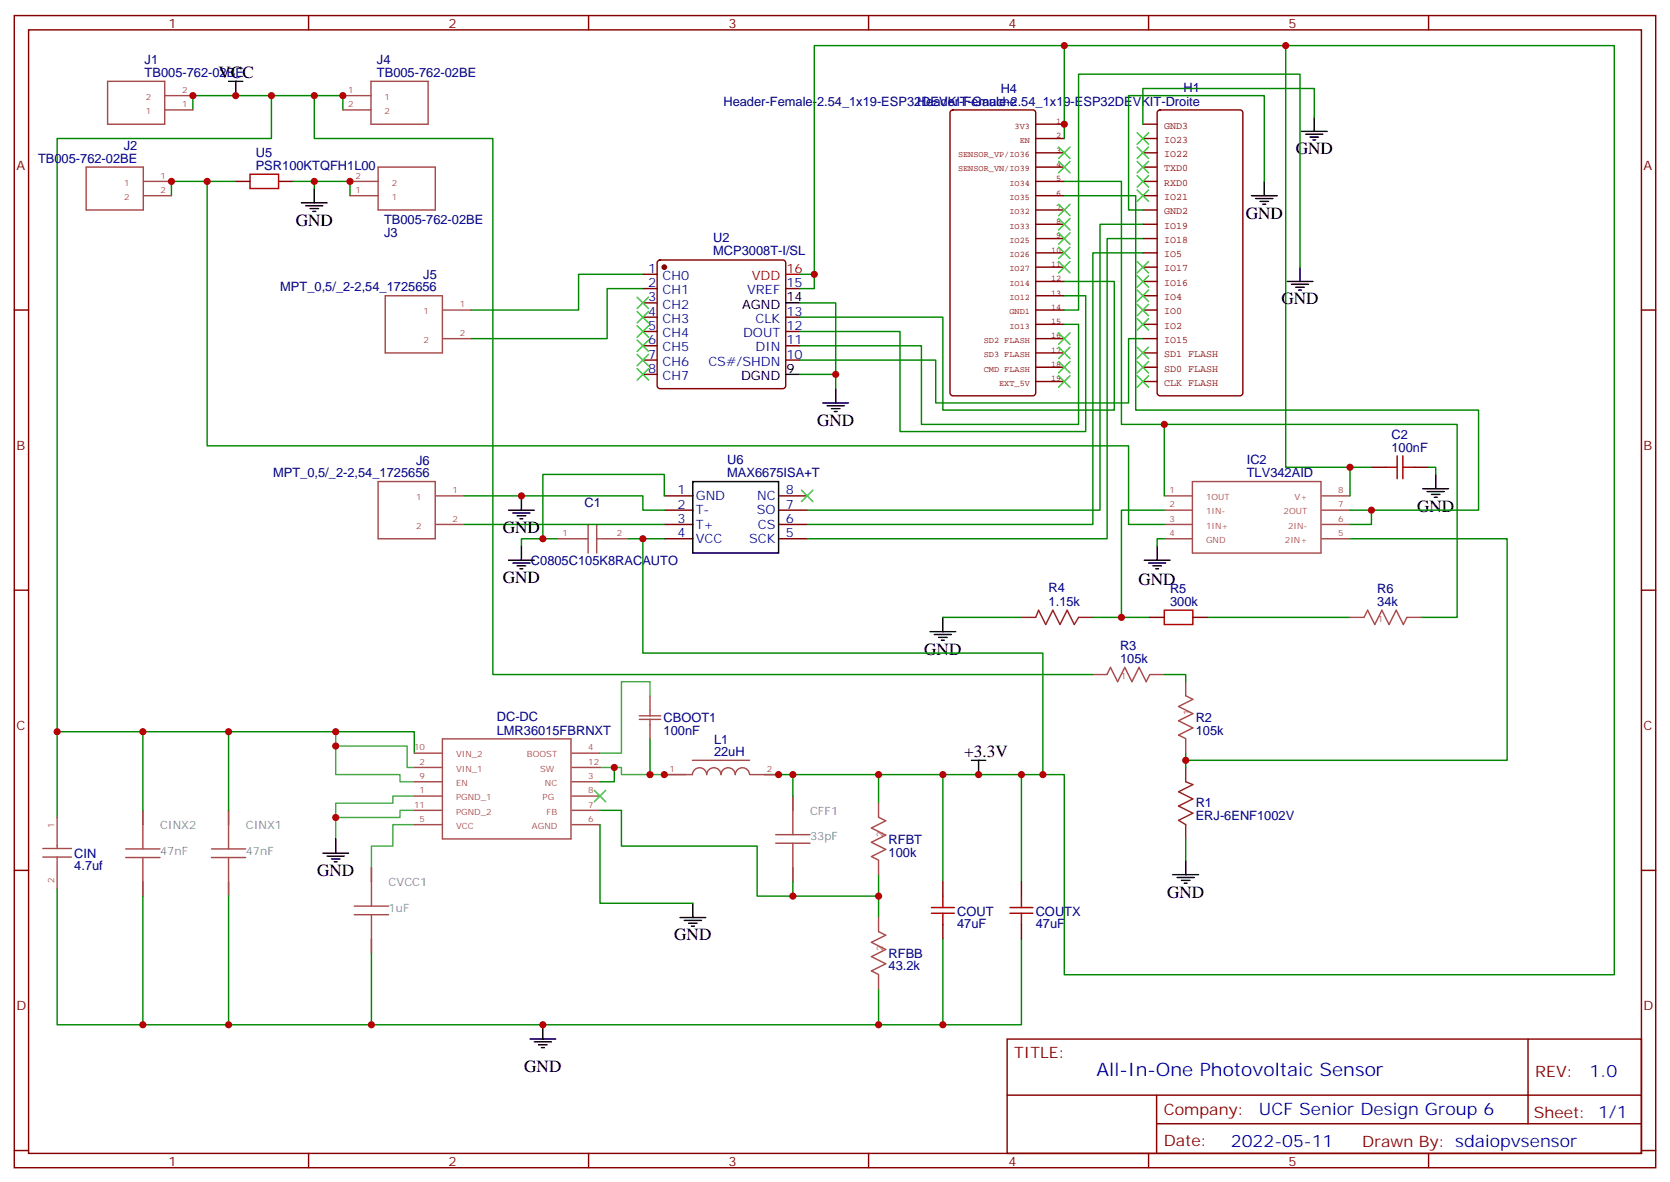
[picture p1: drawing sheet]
<svg xmlns="http://www.w3.org/2000/svg" width="412mm" height="292mm" viewBox="0 0 412 292" stroke-linecap="round" stroke-linejoin="round" font-family="sans-serif">
<g fill="none" stroke="#870000" stroke-width=".35">
<path d="M3.5 3.8h405.4v284.4h-405.4zM7.1 7.4h398.2v277.3h-398.2zM76.2 3.8v3.6M145.3 3.8v3.6M214.5 3.8v3.6M283.6 3.8v3.6M352.8 3.8v3.6M234.8 27.3l.5-.2h19.8a.71 .71 0 0 1 .7 .7v69.2a.76 .76 0 0 1-.7 .7h-19.8a.76 .76 0 0 1-.7-.7v-69.2zM286 27.3l.5-.2h19.7a.71 .71 0 0 1 .7 .7v69.2a.76 .76 0 0 1-.7 .7h-19.7a.76 .76 0 0 1-.7-.7v-69.2zM58.2 44.8h3.5M68.8 44.8h3.5M3.5 76.5h3.6"/>
<path d="M158.7 67.7h3.6M158.7 71.2h3.6M158.7 74.8h3.6M158.7 78.3h3.6M162.5 64.4l.5-.2h30.3a.71 .71 0 0 1 .7 .7v30.3a.76 .76 0 0 1-.7 .7h-30.3a.76 .76 0 0 1-.7-.7v-30.3zM194 71.2h3.6M194 78.3h3.6M405.3 76.5h3.6M158.7 81.8h3.6M158.7 85.3h3.6M158.7 88.9h3.6M158.7 92.4h3.6"/>
<path d="M194 81.8h3.6M194 85.3h3.6M194 88.9h3.6M338.7 115.3h3.5M349.2 115.3h3.6M164 122.4h7.1M164 125.9h7.1M164 129.4h7.1M164 133h7.1M192.3 122.4h7M192.3 125.9h7M192.3 129.4h7"/>
<path d="M192.3 133h7M3.5 145.7h3.6M284 152.4h3.5M294.6 152.4h3.5M405.3 145.7h3.6M3.5 214.8h3.6M232.8 217.6v3.6M252.2 217.6v3.6M405.3 214.8h3.6M232.8 228.2v3.5M252.2 228.2v3.5M248.7 256.4h156.6v28.3h-156.6z"/>
<path d="M377.3 256.5v20.8M248.7 270.3h156.5M285.6 277.3h119.6M285.6 270.3v14.1M3.5 284h3.6M76.2 284.7v3.5M145.3 284.7v3.5M214.5 284.7v3.5M283.6 284.7v3.5M352.8 284.7v3.5M405.3 284h3.6"/>
</g>
<g fill="none" stroke="#a64a4a" stroke-width=".35">
<path d="M26.6 20.1h14.1v10.6h-14.1zM40.7 27.1h6.9M40.7 23.6h6.9M84.7 27.1h6.9M84.7 23.6h6.9M91.6 20.1h14.1v10.6h-14.1zM21.3 41.2h14.1v10.6h-14.1zM35.4 44.8h6.9M35.4 48.3h6.9M86.4 44.8h7M86.4 48.3h7M93.4 41.2h14.1v10.6h-14.1z"/>
<path d="M95.1 73h14.1v14.1h-14.1zM109.5 76.5h6.9M109.5 83.6h6.9M93.4 118.9h14.1v14.1h-14.1zM294.5 118.9h31.7v17.6h-31.7zM107.7 122.4h7M107.7 129.4h7M137.6 133h7.6M145.2 129.4v7.1M147.4 133h.7M147.4 129.4v7.1M148.3 133h6.9"/>
<path d="M287.5 133h7M287.5 122.4h7M287.5 129.4h7M287.5 125.9h7M326.4 133h7M326.4 122.4h7M326.4 129.4h7M326.4 125.9h7M333.4 152.4h3.4l.9-1.8 1.8 3.5 1.8-3.5 1.7 3.5 1.8-3.5 1.7 3.5 .9-1.7M347.5 152.4h3.5M157.9 176.7h5.3M157.9 177.5h5.3"/>
<path d="M160.5 171.8v3.4M160.5 175.4v1.3M160.5 177.5v4.9M269.9 166.5h3.4l.9-1.8 1.8 3.5 1.8-3.5 1.7 3.5 1.8-3.5 1.7 3.5 .9-1.7M284 166.5h3.5M292.8 168.2v3.5l1.8 .9-3.6 1.8 3.6 1.7-3.6 1.8 3.6 1.7-3.6 1.8 1.8 .9M35.3 200v9.5M56.4 200v9.5M102.3 185.9h6.9M102.3 189.4h6.9M102.3 192.9h6.9M102.3 196.5h6.9"/>
<path d="M102.3 200h6.9M109.3 182.4h31.7v24.6h-31.7zM141.2 185.9h7M141.2 189.4h7M141.2 192.9h7M141.2 196.5h7M141.2 200h7M164 191.2h7a1.77 1.77 0 0 1 1.8-1.7 1.77 1.77 0 0 1 1.7 1.7 1.77 1.77 0 0 1 1.8-1.7 1.77 1.77 0 0 1 1.7 1.7 1.76 1.76 0 0 1 1.8-1.7 1.76 1.76 0 0 1 1.8 1.7 1.77 1.77 0 0 1 1.7-1.7 1.77 1.77 0 0 1 1.8 1.7M171 187.6h14.1M185.3 191.2h7M195.8 196.5v9.5M217 198.2v3.5l1.7 .9-3.5 1.7 3.5 1.8-3.5 1.8 3.5 1.7-3.5 1.8 1.8 .9"/>
<path d="M292.8 182.4v3.5M10.6 209.4h7M10.6 211.5h7M14.1 201.8v7.6M14.1 211.5v.7M14.1 212.4v7M31 209.5h8.5M31 211.6h8.5M35.3 211.6v9.6M52.2 209.5h8.5M52.2 211.6h8.5M56.4 211.6v9.6"/>
<path d="M91.7 214.1v9.5M102.3 203.5h6.9M141.2 203.5h7M191.6 206h8.4M191.6 208.1h8.4M195.8 208.1v9.5M217 212.4v3.5M87.5 223.6h8.5M87.5 225.7h8.5M91.7 225.7v9.6M217 226.4v3.5l1.7 .9-3.5 1.8 3.5 1.7-3.5 1.8 3.5 1.8-3.5 1.7 1.8 .9M217 240.6v3.5"/>
</g>
<circle cx="164" cy="65.9" r=".53" fill="#870000" stroke="#870000" stroke-width=".35"/>
<g fill="none" stroke="#000" stroke-width=".35">
<path d="M56.4 20.1h3.6M58.2 20.1v3.5M321.4 32.4h6.3M322.4 33.1h4.3M323.5 33.8h2.1M324.2 34.5h.7M324.6 28.9v3.5M74.4 50.1h6.4M75.5 50.8h4.2M76.6 51.5h2.1M77.3 52.2h.7M77.6 46.5v3.6"/>
<path d="M309 48.3h6.4M310.1 49h4.2M311.1 49.7h2.2M311.9 50.4h.7M312.2 44.8v3.5M194 74.8h3.6M317.9 69.5h6.3M318.9 70.2h4.2M320 70.9h2.1M320.7 71.6h.7M321 65.9v3.6M194 92.4h3.6"/>
<path d="M203.2 99.4h6.3M206.4 95.9v3.5M171.1 118.9h21.2v17.6h-21.2zM204.3 100.2h4.2M205.3 100.9h2.1M206 101.6h.7M354.5 117.1v3.5M125.6 138.3h6.3M125.6 125.9h6.3M126.6 139h4.3M126.6 126.6h4.3M127.7 139.7h2.1"/>
<path d="M127.7 127.3h2.1M128.4 128h.7M128.8 122.4v3.5M128.8 134.7v3.6M282.6 138.3h6.3M283.6 139h4.3M284.7 139.7h2.1M285.8 134.7v3.6M351.4 120.6h6.3M352.4 121.3h4.3M353.5 122h2.1M354.2 122.7h.7"/>
<path d="M128.4 140.4h.7M229.7 155.9h6.3M230.7 156.6h4.2M231.8 157.3h2.1M232.5 158h.7M232.8 152.4v3.5M285.4 140.4h.7M239.9 187.6h3.5M241.7 187.6v3.6M79.7 210.6h6.4M80.8 211.3h4.2M81.8 212h2.2"/>
<path d="M82.5 212.7h.8M82.9 207v3.6M289.6 215.9h6.4M290.7 216.6h4.2M291.7 217.3h2.2M292.5 218h.7M292.8 212.3v3.6M167.9 226.4h6.4M169 227.2h4.2M170 227.9h2.2M170.7 228.6h.7M171.1 222.9v3.5"/>
<path d="M130.9 256.4h6.3M131.9 257.1h4.3M133 257.8h2.1M133.7 258.6h.7M134.1 252.9v3.5"/>
</g>
<path d="M194 67.7h3.6" fill="none" stroke="#f00" stroke-width=".35"/>
<path d="M160.5 171.8v-3.6h-7v17.7h-5.3M82.9 180.6v10.6h15.9v1.7h3.5M82.9 184.1h17.6v5.3h1.8M102.3 200h-3.5v1.8h-15.9M102.3 196.5h-5.3v1.7h-14.1v8.8M148.2 189.4h5.3v1.8h15.8M102.3 203.5h-5.3v5.3h-5.3v5.3" fill="none" stroke="#4aa64a" stroke-width=".35"/>
<g fill="none" stroke="#008700" stroke-width=".35">
<path d="M262.8 11.3h-61.7v56.4M317.5 11.3v104h15.9M47.6 27.1v-3.5h37.1v3.5M67 23.6v10.6h-52.9v146.4M77.6 23.6v10.6h44.1v132.3h148.2M262.8 34.2v-22.9h135.8v229.3h-135.8v-49.4h-10.6M324.6 28.9v-7.1h-42.4v8.9M51.2 44.8v65.2h227.5v19.4h8.8M58.2 44.8h-15.9v3.5M72.3 44.8h14.1v3.5M77.6 44.8v1.7M262.8 44.8h14.1v59.9h82.9v47.7h-8.8"/>
<path d="M262.8 48.3h17.7v52.9h84.6v24.7h-26.4M282.2 58.9h-8.8v74.1h-74.1M282.2 55.4h-10.6v70.5h-72.3M312.2 44.8v-21.2h-33.5v28.2h3.5M158.7 67.7h-15.8v8.8h-26.5M158.7 71.2h-8.8v12.4h-33.5M197.6 74.8h8.8v17.6h-8.8M197.6 67.7h3.5v3.5h-3.5M262.8 73h5.3v33.5h-45.9v-24.7h-24.6M262.8 69.5h12.4v31.7h-42.4v-22.9h-35.2M282.2 62.4h-12.3v67h-70.6M321 65.9v-47.6h-54.7v58.2h-3.5"/>
<path d="M206.4 92.4v3.5M262.8 80h3.5v24.7h-38.8v-19.4h-29.9M282.2 83.6h-3.5v15.8h-47.6v-10.5h-33.5M287.5 104.7v17.7M338.7 115.3h-5.3v7.1M352.8 115.3h1.7v1.8M114.7 122.4h44v3.5h5.3M114.7 129.4h49.3M137.6 133h-8.8v1.7M155.2 133h8.8M158.7 133v28.2h98.8v30M164 122.4v-5.3h-29.9v15.9"/>
<path d="M287.5 133h-1.7v1.7M287.5 125.9h-10.6v26.5M333.4 133h38.8v54.6h-79.4M333.4 125.9h5.3v3.5h-5.3M232.8 152.4h19.4M269.9 152.4h14.1M298.1 152.4h35.3M287.5 166.5h5.3v1.7M35.3 180.6h-21.2v21.2M56.4 180.6h-21.1v19.4M102.3 185.9v-5.3h-45.9v19.4M148.2 200h5.3v8.8h33.5v12.4h30"/>
<path d="M151.7 189.4v3.5h-3.5M160.5 182.4v8.8M188.7 191.2h7.1v5.3M195.8 191.2h21.2v7M217 191.2h15.8v26.4M232.8 191.2h19.4v26.4M292.8 185.9v3.5M14.1 219.4v33.5h21.2M148.2 203.5v19.4h22.9M195.8 217.6v3.6M217 215.9v10.5M292.8 207v5.3"/>
<path d="M35.3 221.2v31.7h21.1M56.4 221.2v31.7h35.3M91.7 235.3v17.6h125.3v-8.8M232.8 231.7v21.2h-15.8M252.2 231.7v21.2h-19.4"/>
</g>
<g fill="none" stroke="#a10000" stroke-width=".35">
<path d="M61.7 43h7.1v3.5h-7.1zM342.2 115.3h2.8M345 112.5v5.6M346.4 112.5v5.6M346.4 115.3h2.8M287.5 150.6h7.1v3.5h-7.1zM230 224h5.7M230 225.4h5.7M232.8 221.2v2.8M232.8 225.4v2.8M249.4 224h5.7M249.4 225.4h5.7"/>
<path d="M252.2 221.2v2.8M252.2 225.4v2.8"/>
</g>
<g fill="none" stroke="#850000" stroke-width=".35">
<path d="M255.8 30.7h7M255.8 34.2h7M255.8 37.7h7M282.2 30.7h3.6M282.2 34.2h3.6M282.2 37.7h3.6M255.8 41.2h7M255.8 44.8h7M255.8 48.3h7M255.8 51.8h7M255.8 55.4h7M255.8 58.9h7"/>
<path d="M282.2 41.2h3.6M282.2 44.8h3.6M282.2 48.3h3.6M282.2 51.8h3.6M282.2 55.4h3.6M282.2 58.9h3.6M255.8 62.4h7M255.8 65.9h7M255.8 69.5h7M255.8 73h7M255.8 76.5h7M282.2 62.4h3.6"/>
<path d="M282.2 65.9h3.6M282.2 69.5h3.6M282.2 73h3.6M282.2 76.5h3.6M255.8 80h7M255.8 83.6h7M255.8 87.1h7M255.8 90.6h7M255.8 94.2h7M282.2 80h3.6M282.2 83.6h3.6M282.2 87.1h3.6"/>
<path d="M282.2 90.6h3.6M282.2 94.2h3.6"/>
</g>
<path d="M252.2 152.4h3.6l.7-1.8 1.7 3.5 1.8-3.5 1.8 3.5 1.7-3.5 1.8 3.5 1-1.7h3.6M292.8 189.4v3.5l1.8 .7-3.6 1.8 3.6 1.8-3.6 1.7 3.6 1.8-3.6 1.8 1.8 1v3.5" fill="none" stroke="#8c2424" stroke-width=".35"/>
<g fill="none" stroke="#3c3" stroke-width=".35">
<path d="M261.4 36.3l2.8 2.8M261.4 39.8l2.8 2.9M264.2 36.3l-2.8 2.8M264.2 39.8l-2.8 2.9M280.8 32.8l2.8 2.8M280.8 36.3l2.8 2.8M280.8 39.8l2.8 2.9M283.6 32.8l-2.8 2.8M283.6 36.3l-2.8 2.8M283.6 39.8l-2.8 2.9M261.4 50.4l2.8 2.8M261.4 53.9l2.8 2.9"/>
<path d="M261.4 57.5l2.8 2.8M264.2 50.4l-2.8 2.8M264.2 53.9l-2.8 2.9M264.2 57.5l-2.8 2.8M280.8 43.4l2.8 2.8M280.8 46.9l2.8 2.8M283.6 43.4l-2.8 2.8M283.6 46.9l-2.8 2.8M157.3 73.3l2.9 2.9M157.3 76.9l2.9 2.8M160.2 73.3l-2.9 2.9M160.2 76.9l-2.9 2.8"/>
<path d="M261.4 61l2.8 2.8M261.4 64.5l2.8 2.8M264.2 61l-2.8 2.8M264.2 64.5l-2.8 2.8M280.8 64.5l2.8 2.8M280.8 68.1l2.8 2.8M280.8 71.6l2.8 2.8M280.8 75.1l2.8 2.8M280.8 78.6l2.8 2.9M283.6 64.5l-2.8 2.8M283.6 68.1l-2.8 2.8M283.6 71.6l-2.8 2.8"/>
<path d="M283.6 75.1l-2.8 2.8M283.6 78.6l-2.8 2.9M157.3 80.4l2.9 2.8M157.3 83.9l2.9 2.8M157.3 87.5l2.9 2.8M157.3 91l2.9 2.8M160.2 80.4l-2.9 2.8M160.2 83.9l-2.9 2.8M160.2 87.5l-2.9 2.8M160.2 91l-2.9 2.8M261.4 82.2l2.8 2.8M261.4 85.7l2.8 2.8"/>
<path d="M261.4 89.2l2.8 2.8M261.4 92.7l2.8 2.9M264.2 82.2l-2.8 2.8M264.2 85.7l-2.8 2.8M264.2 89.2l-2.8 2.8M264.2 92.7l-2.8 2.9M280.8 85.7l2.8 2.8M280.8 89.2l2.8 2.8M280.8 92.7l2.8 2.9M283.6 85.7l-2.8 2.8M283.6 89.2l-2.8 2.8M283.6 92.7l-2.8 2.9"/>
<path d="M197.9 121l2.8 2.8M200.7 121l-2.8 2.8M146.8 195.1l2.8 2.8M149.6 195.1l-2.8 2.8"/>
</g>
<g fill="#c00">
<circle cx="195.8" cy="191.2" r=".88"/>
<circle cx="217" cy="191.2" r=".88"/>
<circle cx="232.8" cy="191.2" r=".88"/>
<circle cx="35.3" cy="180.6" r=".88"/>
<circle cx="217" cy="252.9" r=".88"/>
<circle cx="232.8" cy="252.9" r=".88"/>
<circle cx="91.7" cy="252.9" r=".88"/>
<circle cx="56.4" cy="252.9" r=".88"/>
<circle cx="292.8" cy="187.6" r=".88"/>
<circle cx="206.4" cy="92.4" r=".88"/>
<circle cx="252.2" cy="191.2" r=".88"/>
<circle cx="158.8" cy="133" r=".88"/>
<circle cx="257.5" cy="191.2" r=".88"/>
<circle cx="262.8" cy="11.3" r=".88"/>
<circle cx="201.1" cy="67.7" r=".88"/>
<circle cx="317.5" cy="11.3" r=".88"/>
<circle cx="77.6" cy="44.8" r=".88"/>
<circle cx="14.1" cy="180.6" r=".88"/>
<circle cx="262.8" cy="30.7" r=".88"/>
<circle cx="134.1" cy="252.9" r=".88"/>
<circle cx="192.3" cy="191.2" r=".88"/>
<circle cx="82.9" cy="201.8" r=".88"/>
<circle cx="164" cy="191.2" r=".88"/>
<circle cx="160.5" cy="191.2" r=".88"/>
<circle cx="56.4" cy="180.6" r=".88"/>
<circle cx="82.9" cy="184.1" r=".88"/>
<circle cx="82.9" cy="180.6" r=".88"/>
<circle cx="195.8" cy="221.2" r=".88"/>
<circle cx="217" cy="221.2" r=".88"/>
<circle cx="287.5" cy="104.7" r=".88"/>
<circle cx="333.4" cy="115.3" r=".88"/>
<circle cx="151.7" cy="189.4" r=".88"/>
<circle cx="338.7" cy="125.9" r=".88"/>
<circle cx="42.3" cy="44.8" r=".88"/>
<circle cx="86.4" cy="44.8" r=".88"/>
<circle cx="84.7" cy="23.6" r=".88"/>
<circle cx="47.6" cy="23.6" r=".88"/>
<circle cx="35.3" cy="252.9" r=".88"/>
<circle cx="77.6" cy="23.6" r=".88"/>
<circle cx="67" cy="23.6" r=".88"/>
<circle cx="58.2" cy="23.6" r=".88"/>
<circle cx="241.7" cy="191.2" r=".88"/>
<circle cx="134.1" cy="133" r=".88"/>
<circle cx="128.8" cy="122.4" r=".88"/>
<circle cx="276.9" cy="152.4" r=".88"/>
<circle cx="51.2" cy="44.8" r=".88"/>
</g>
<text font-size="4.6" fill="#00f" x="270.8" y="265.5">All-In-One Photovoltaic Sensor</text>
<g font-size="4.2">
<text x="54" y="19.4">VCC</text>
<text x="320" y="38.1">GND</text>
<text x="307.6" y="53.9">GND</text>
<text x="73" y="55.7">GND</text>
<text x="316.4" y="75.1">GND</text>
<text x="201.8" y="105.1">GND</text>
<text x="124.2" y="131.6">GND</text>
<text x="350" y="126.3">GND</text>
<text x="124.2" y="143.9">GND</text>
<text x="281.2" y="144.4">GND</text>
<text x="228.2" y="161.5">GND</text>
<text x="238.1" y="186.9">+3.3V</text>
<text x="78.3" y="216.2">GND</text>
<text x="288.2" y="221.5">GND</text>
<text x="166.5" y="232.1">GND</text>
<text x="129.5" y="264.7">GND</text>
</g>
<g font-size="4.2" fill="#00f">
<text x="392.5" y="265.7">1.0</text>
<text x="310.9" y="275.3">UCF Senior Design Group 6</text>
<text x="304" y="283.1">2022-05-11</text>
</g>
<g font-size="3.9" fill="#800">
<text x="250.5" y="261">TITLE:</text>
<text x="379.1" y="265.7">REV:</text>
<text x="287.4" y="275.2">Company:</text>
<text x="378.7" y="275.8">Sheet: 1/1</text>
<text x="287.4" y="282.9">Date:</text>
<text x="336.4" y="283">Drawn By: sdaiopvsensor</text>
</g>
<g font-size="3.2" fill="#800">
<text x="41.6" y="6.8">1</text>
<text x="110.8" y="6.8">2</text>
<text x="179.9" y="6.8">3</text>
<text x="249.1" y="6.8">4</text>
<text x="318.2" y="6.8">5</text>
<text x="4.1" y="41.9">A</text>
<text x="405.9" y="41.9">A</text>
<text x="4.1" y="111.1">B</text>
<text x="405.9" y="111.1">B</text>
<text x="4.1" y="180.2">C</text>
<text x="405.9" y="180.2">C</text>
<text x="4.1" y="249.4">D</text>
<text x="405.9" y="249.4">D</text>
<text x="41.6" y="287.7">1</text>
<text x="110.8" y="287.7">2</text>
<text x="179.9" y="287.7">3</text>
<text x="249.1" y="287.7">4</text>
<text x="318.2" y="287.7">5</text>
</g>
<g font-size="3.2" fill="#000080">
<text x="35.7" y="15.8">J1</text>
<text x="93.1" y="15.8">J4</text>
<text x="35.7" y="19">TB005-762-02BE</text>
<text x="93.1" y="19">TB005-762-02BE</text>
<text x="247.1" y="22.9">H4</text>
<text x="292.3" y="22.7">H1</text>
<text x="178.6" y="26.1">Header-Female-2.54_1x19-ESP32DEVKIT-Gauche</text>
<text x="226.5" y="26.1">Header-Female-2.54_1x19-ESP32DEVKIT-Droite</text>
<text x="9.4" y="40.2">TB005-762-02BE</text>
<text x="30.6" y="37">J2</text>
<text x="63.2" y="41.9">PSR100KTQFH1L00</text>
<text x="63.2" y="38.8">U5</text>
<text x="94.8" y="55.4">TB005-762-02BE</text>
<text x="94.8" y="58.6">J3</text>
<text x="176.1" y="59.8">U2</text>
<text x="176.1" y="62.9">MCP3008T-I/SL</text>
<text x="69.2" y="71.9">MPT_0,5/_2-2,54_1725656</text>
<text x="104.5" y="68.8">J5</text>
<text x="343.6" y="111.4">100nF</text>
<text x="343.6" y="108.3">C2</text>
<text x="67.5" y="117.8">MPT_0,5/_2-2,54_1725656</text>
<text x="102.8" y="114.7">J6</text>
<text x="179.6" y="117.6">MAX6675ISA+T</text>
<text x="179.6" y="114.5">U6</text>
<text x="307.9" y="117.8">TLV342AID</text>
<text x="307.9" y="114.5">IC2</text>
<text x="144.3" y="125.2">C1</text>
<text x="131.1" y="139.4">C0805C105K8RACAUTO</text>
<text x="258.9" y="149.5">1.15k</text>
<text x="258.9" y="146.2">R4</text>
<text x="288.9" y="149.5">300k</text>
<text x="288.9" y="146.4">R5</text>
<text x="340.1" y="149.5">34k</text>
<text x="340.1" y="146.4">R6</text>
<text x="276.6" y="160.5">R3</text>
<text x="276.6" y="163.7">105k</text>
<text x="122.7" y="178">DC-DC</text>
<text x="163.9" y="178.2">CBOOT1</text>
<text x="295.3" y="178.2">R2</text>
<text x="122.7" y="181.3">LMR36015FBRNXT</text>
<text x="163.9" y="181.5">100nF</text>
<text x="176.3" y="183.6">L1</text>
<text x="295.3" y="181.5">105k</text>
<text x="176.3" y="186.6">22uH</text>
<text x="295.3" y="202.5">ERJ-6ENF1002V</text>
<text x="295.3" y="199.3">R1</text>
<text x="219.4" y="208.2">RFBT</text>
<text x="18.3" y="214.8">4.7uf</text>
<text x="18.3" y="211.6">CIN</text>
<text x="219.4" y="211.5">100k</text>
<text x="236.4" y="226">COUT</text>
<text x="255.8" y="226">COUTX</text>
<text x="236.4" y="229">47uF</text>
<text x="255.8" y="229">47uF</text>
<text x="219.4" y="239.5">43.2k</text>
<text x="219.4" y="236.3">RFBB</text>
</g>
<g font-size="3.2" fill="#00f">
<text x="160.1" y="67.3">1</text>
<text x="160.1" y="70.9">2</text>
<text x="163.6" y="69.1">CH0</text>
<text x="194.2" y="70.9">15</text>
<text x="160.1" y="74.4">3</text>
<text x="160.1" y="77.9">4</text>
<text x="163.6" y="72.6">CH1</text>
<text x="163.6" y="76.2">CH2</text>
<text x="184.5" y="72.6">VREF</text>
<text x="194.2" y="77.9">13</text>
<text x="160.1" y="81.5">5</text>
<text x="163.6" y="79.7">CH3</text>
<text x="163.6" y="83.2">CH4</text>
<text x="183.5" y="83.2">DOUT</text>
<text x="186.5" y="79.7">CLK</text>
<text x="194.2" y="81.5">12</text>
<text x="160.1" y="85">6</text>
<text x="160.1" y="88.5">7</text>
<text x="163.6" y="86.7">CH5</text>
<text x="186.6" y="86.7">DIN</text>
<text x="194.2" y="88.5">10</text>
<text x="194.2" y="85">11</text>
<text x="160.1" y="92">8</text>
<text x="163.6" y="90.3">CH6</text>
<text x="163.6" y="93.8">CH7</text>
<text x="174.9" y="90.3">CS#/SHDN</text>
<text x="167.3" y="122">1</text>
<text x="167.3" y="125.6">2</text>
<text x="171.8" y="123.4">GND</text>
<text x="187" y="123.4">NC</text>
<text x="194" y="125.6">7</text>
<text x="194" y="122">8</text>
<text x="167.3" y="129.1">3</text>
<text x="171.8" y="127">T-</text>
<text x="171.8" y="130.5">T+</text>
<text x="186.9" y="127">SO</text>
<text x="187.2" y="130.5">CS</text>
<text x="194" y="129.1">6</text>
<text x="167.3" y="132.6">4</text>
<text x="171.8" y="134">VCC</text>
<text x="185" y="134">SCK</text>
<text x="194" y="132.6">5</text>
</g>
<g font-size="3.2" fill="#f00">
<text x="185.7" y="69.1">VDD</text>
<text x="194.2" y="67.3">16</text>
</g>
<g font-size="3.2">
<text x="183.3" y="76.2">AGND</text>
<text x="194.2" y="74.4">14</text>
<text x="183" y="93.8">DGND</text>
<text x="194.2" y="92">9</text>
</g>
<g font-size="2.8" fill="#838383">
<text x="200" y="201">CFF1</text>
<text x="39.5" y="204.6">CINX2</text>
<text x="60.7" y="204.6">CINX1</text>
<text x="200" y="207.4">33pF</text>
<text x="39.5" y="210.9">47nF</text>
<text x="60.7" y="210.9">47nF</text>
<text x="96" y="218.7">CVCC1</text>
<text x="96" y="225">1uF</text>
</g>
<g font-size="2.5" fill="#840000">
<text x="287.5" y="31.7">GND3</text>
<text x="287.5" y="35.2">IO23</text>
<text x="287.5" y="38.8">IO22</text>
<text x="287.5" y="42.3">TXD0</text>
<text x="287.5" y="45.8">RXD0</text>
<text x="287.5" y="49.4">IO21</text>
<text x="287.5" y="52.9">GND2</text>
<text x="287.5" y="56.4">IO19</text>
<text x="287.5" y="59.9">IO18</text>
<text x="287.5" y="63.5">IO5</text>
<text x="287.5" y="67">IO17</text>
<text x="287.5" y="70.5">IO16</text>
<text x="287.5" y="74">IO4</text>
<text x="287.5" y="77.6">IO0</text>
<text x="287.5" y="81.1">IO2</text>
<text x="287.5" y="84.6">IO15</text>
<text x="287.5" y="88.2">SD1 FLASH</text>
<text x="287.5" y="91.7">SD0 FLASH</text>
<text x="287.5" y="95.2">CLK FLASH</text>
</g>
<g font-size="2.1" fill="#a54b4b">
<text x="45" y="22.9">2</text>
<text x="86" y="22.9">1</text>
<text x="36" y="28.2">1</text>
<text x="36" y="24.6">2</text>
<text x="45" y="26.4">1</text>
<text x="86" y="26.4">2</text>
<text x="95" y="24.6">1</text>
<text x="95" y="28.2">2</text>
<text x="30.7" y="45.8">1</text>
<text x="39.7" y="44.1">1</text>
<text x="39.7" y="47.6">2</text>
<text x="87.8" y="47.6">1</text>
<text x="87.8" y="44.1">2</text>
<text x="96.7" y="45.8">2</text>
<text x="30.7" y="49.3">2</text>
<text x="96.7" y="49.3">1</text>
<text x="104.5" y="77.6">1</text>
<text x="113.5" y="75.8">1</text>
<text x="113.5" y="82.9">2</text>
<text x="104.5" y="84.6">2</text>
<text x="102.8" y="123.4">1</text>
<text x="111.8" y="121.7">1</text>
<text x="288.8" y="121.7">1</text>
<text x="288.8" y="125.2">2</text>
<text x="297.8" y="123.4">1OUT</text>
<text x="319.7" y="123.4">V+</text>
<text x="330.5" y="121.7">8</text>
<text x="330.5" y="125.2">7</text>
<text x="102.8" y="130.5">2</text>
<text x="111.8" y="128.7">2</text>
<text x="288.8" y="128.7">3</text>
<text x="297.8" y="126.9">1IN-</text>
<text x="297.8" y="130.5">1IN+</text>
<text x="317" y="126.9">2OUT</text>
<text x="318.1" y="130.5">2IN-</text>
<text x="330.5" y="128.7">6</text>
<text x="138.9" y="132.3">1</text>
<text x="152.3" y="132.3">2</text>
<text x="288.8" y="132.3">4</text>
<text x="297.8" y="134">GND</text>
<text x="317.3" y="134">2IN+</text>
<text x="330.5" y="132.3">5</text>
<text x="340.3" y="153.4">1</text>
<text x="276.8" y="167.5">1</text>
<text x="293.8" y="176.5" transform="rotate(-90 293.8 176.5)">1</text>
<text x="102.3" y="185.2">10</text>
<text x="145.3" y="185.2">4</text>
<text x="103.6" y="188.7">2</text>
<text x="112.6" y="186.9">VIN_2</text>
<text x="112.6" y="190.4">VIN_1</text>
<text x="130.1" y="186.9">BOOST</text>
<text x="133.4" y="190.4">SW</text>
<text x="145.3" y="188.7">12</text>
<text x="165.4" y="190.5">1</text>
<text x="189.4" y="190.5">2</text>
<text x="103.6" y="192.2">9</text>
<text x="103.6" y="195.8">1</text>
<text x="112.6" y="194">EN</text>
<text x="112.6" y="197.5">PGND_1</text>
<text x="134" y="197.5">PG</text>
<text x="134.6" y="194">NC</text>
<text x="145.3" y="192.2">3</text>
<text x="145.3" y="195.8">8</text>
<text x="102.3" y="199.3">11</text>
<text x="103.6" y="202.8">5</text>
<text x="112.6" y="201">PGND_2</text>
<text x="135" y="201">FB</text>
<text x="145.3" y="199.3">7</text>
<text x="145.3" y="202.8">6</text>
<text x="13.4" y="204.4" transform="rotate(-90 13.4 204.4)">1</text>
<text x="112.6" y="204.6">VCC</text>
<text x="131.3" y="204.6">AGND</text>
<text x="218" y="206.5" transform="rotate(-90 218 206.5)">2</text>
<text x="13.4" y="217.8" transform="rotate(-90 13.4 217.8)">2</text>
<text x="218" y="234.7" transform="rotate(-90 218 234.7)">2</text>
</g>
<g font-size="2.1" fill="#840000">
<text x="250.5" y="31.7">3V3</text>
<text x="251.8" y="35.2">EN</text>
<text x="260.8" y="34.1">2</text>
<text x="260.8" y="30.6">1</text>
<text x="236.6" y="38.8">SENSOR_VP/IO36</text>
<text x="260.8" y="41.2">4</text>
<text x="260.8" y="37.7">3</text>
<text x="236.6" y="42.3">SENSOR_VN/IO39</text>
<text x="249.3" y="45.8">IO34</text>
<text x="260.8" y="44.7">5</text>
<text x="249.3" y="52.9">IO32</text>
<text x="249.3" y="49.4">IO35</text>
<text x="260.8" y="51.8">7</text>
<text x="260.8" y="48.3">6</text>
<text x="249.3" y="59.9">IO25</text>
<text x="249.3" y="56.4">IO33</text>
<text x="260.8" y="58.8">9</text>
<text x="260.8" y="55.3">8</text>
<text x="249.3" y="63.5">IO26</text>
<text x="259.6" y="65.9">11</text>
<text x="259.6" y="62.4">10</text>
<text x="249.3" y="70.5">IO14</text>
<text x="249.3" y="67">IO27</text>
<text x="259.6" y="69.4">12</text>
<text x="249.3" y="77.6">GND1</text>
<text x="249.3" y="74">IO12</text>
<text x="259.6" y="76.5">14</text>
<text x="259.6" y="73">13</text>
<text x="249.3" y="81.1">IO13</text>
<text x="259.6" y="83.5">16</text>
<text x="259.6" y="80">15</text>
<text x="242.9" y="88.2">SD3 FLASH</text>
<text x="242.9" y="84.6">SD2 FLASH</text>
<text x="259.6" y="87.1">17</text>
<text x="242.9" y="91.7">CMD FLASH</text>
<text x="246.7" y="95.2">EXT_5V</text>
<text x="259.6" y="94.1">19</text>
<text x="259.6" y="90.6">18</text>
</g>
</svg>
